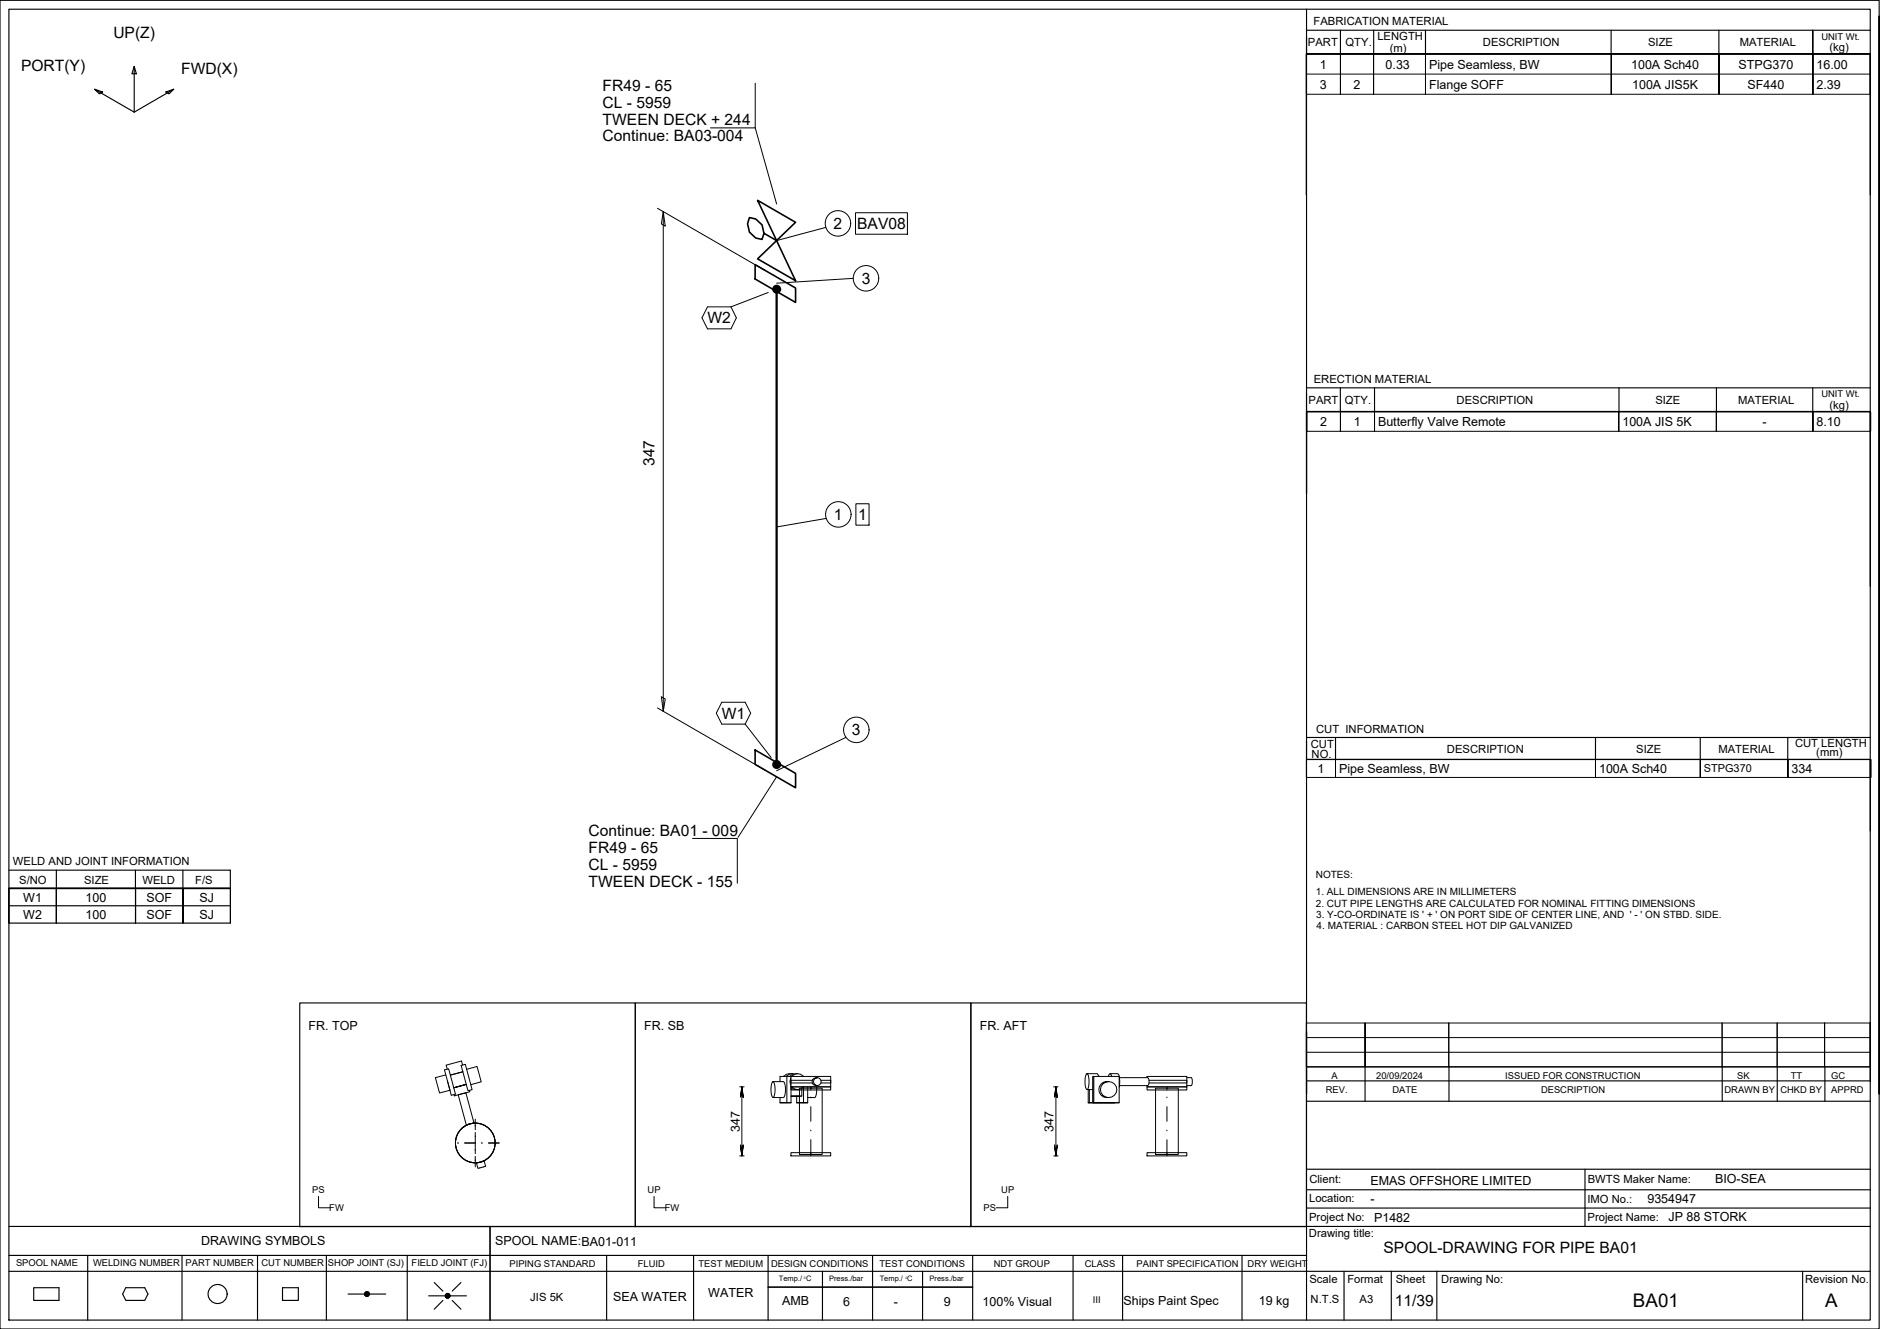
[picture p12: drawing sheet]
<svg xmlns="http://www.w3.org/2000/svg" width="420mm" height="297mm" viewBox="0 0 420 297" stroke-linecap="round" stroke-linejoin="round" font-family="sans-serif">
<g fill="none" stroke="#000" stroke-width=".22">
<path d="M168.8 18.6v10h-10M292 12.1h126v9h-126zM292 16.6h126M292 12.1v9M299.6 12.1v9v-9M307 12.1v9v-9M318.6 12.1v9v-9M360.1 12.1v9v-9M384.2 12.1v9v-9M405.2 12.1v9v-9M418 12.1v9M168.8 28.6l4.8 17"/>
<path d="M146.9 46.6l24.1 13.8M148.2 47.3l.5 3.3-.9-.6zM148.2 47.3v111.7M184.6 50.8l-11 3M191.2 47.5h11.6v4.9h-11.6zM158.1 68.6h5.3l1.2 2.4-1.2 2.5h-5.3l-1.2-2.5zM171.7 65.4l-8.3 3.2M190.7 62.2l-17.1 1.1M292 92.1h126.1v4.3h-126.1zM292.1 92.1v4.3M299.6 92.1v4.3v-4.3M307.2 92.1v4.3v-4.3"/>
<path d="M361.8 92.1v4.3v-4.3M383.6 92.1v4.3v-4.3M405.2 92.1v4.3v-4.3M418 92.1v4.3M184.6 115.9l-11 1.9M191.3 112.6h2.9v4.8h-2.9zM146.9 158.2l24.1 13.9M147.8 155.7l.9 .5-.5 2.8zM161.3 157h5.2l1.3 2.4-1.3 2.4h-5.2l-1.2-2.4zM166.5 161.8l5.8 7.5M173.6 173.6l-8.6 13.5M189.1 164.8l-15.5 7.5"/>
<path d="M292 169.8v4h126.2v-4h-126.2v4M298.5 169.8v4v-4M356.6 169.8v4v-4M380 169.8v4v-4M399.6 169.8v4v-4M418 169.8v4M154.8 187.4h10v10M99.3 239.1l1-.2 1.5 5.6-.9 .3zM103.1 238.1l.9-.2 1.5 5.7-.9 .2zM103.4 238l-.3-.9-3.4 1 .2 .9M103.4 239.6l-2.8 .7M104.3 239l2.3-.6 .9 3.4-2.3 .6"/>
<path d="M177 240l-.6 .1-.6 .5M177 240a1.9 1.9 0 0 0-1.9 .6M177 240l.4 .1M178.3 240a1.74 1.74 0 0 0-1.8 .6M242.9 240h2.3l.4 .6M248.1 240h1.7a3.8 3.8 0 0 1 .3 3M292 228.6h126v9.8h-126zM292 228.6v9.8M292 235.2h126M292 231.9h126M305.1 228.6v9.8v-9.8M323.8 228.6v9.8"/>
<path d="M384.9 228.6v9.8M397.2 228.6v9.8M407.8 228.6v9.8v-9.8M418 228.6v9.8M99.6 240.2l-2.3 .7 .9 3.4 2.4-.6M101.4 243.1l2.8-.7-2.8 .7M102.3 255.5h.1M102.4 244.7l1.7-.5 1.8 6.8-1.7 .5zM103.8 255.5h2.4M104.2 242.4l-2.8 .7M104.9 243.7l.1 .3-3.5 .9v-.3M106.2 250.1v2.4"/>
<path d="M106.2 253.1v4.7M106.2 258.4v2.4M106.2 251l-1.7 .4-1.4 .9M106.5 259.9l1.7-.5 .3 1.3-1.7 .4zM107.6 255.5h.2M109.2 255.5h2.3M165.3 258.3h1M165.3 242.9h1M165.8 242.9l.3 2.4-.3-2.4-.3 2.4 .3-2.4v15.4l.3-2.4-.3 2.4-.3-2.4 .3 2.4M172.6 241.9l.2-.1a3.6 3.6 0 0 1 0 3.5 3.7 3.7 0 0 1-.2-3.4zM172.8 241.8h2.3a3.6 3.6 0 0 1 0 3.5h-2.3M174.3 241.8v-1.2h1.6v5.9h.9"/>
<path d="M174.3 245.3v1.2M175.9 246.5h-1.6h2.5M175.9 240.6h.9M176.8 240.6h8.9v2.3h-8.9zM176.8 240.9a1.72 1.72 0 0 0 0 1.7M176.8 242.9h8.9v.7h-8.9zM176.8 257.6h8.9v.7h-8.9zM176.8 243.1l.3 .3 1.2 .1M176.8 242.9v3.6M177 242.9l.6 .5 .7 .1M177 240.6a1.64 1.64 0 0 1 2.5 0M178.1 246.5h2.4z"/>
<path d="M178.1 245v1.5M178.7 243.2h5v14.8h-5zM179.2 243.2v1.8h-2.4h2.4M179.5 242.9l-.6 .5-.6 .1M179.6 242.9v3.6M180.5 242.9v3.6M181.2 243.2h.1M181.2 242.9v.7M181.2 245.2v.1M181.2 247.3v3.3M181.2 252.6v.2M181.2 254.7v3.6"/>
<path d="M181.5 241.5h-4.7v.5h4.7M182.5 242.9v.6a2.24 2.24 0 0 1-.4 1.8h-1.6M182.7 240.9a.87 .87 0 0 1 .8 1.1 .87 .87 0 0 1-1.3 .4 .87 .87 0 0 1 0-1.4l.5-.1-.8 .1a.88 .88 0 0 0 0 1.5l.8 .1M183.5 241.5h2.2v.5h-2.2M235.5 258.3h1M235.5 242.9h1M235.7 255.9l.3 2.4 .3-2.4-.3 2.4zM236 242.9l.3 2.4-.3-2.4-.3 2.4 .3-2.4v15.4M242.8 240.1l.1-.1a3.6 3.6 0 0 1 0 3.5 3.7 3.7 0 0 1-.1-3.4zM242.9 243.5h1.3M243.2 246.5h5.9zM243.2 243.5v3"/>
<path d="M243.5 243.5v3M244.2 240.6h.3v5.9h-.3zM244.2 246.5h5.9M244.5 240.6h5.6v5.9h-5.6M247.7 240.6l.4-.6 .3 .6M247.8 241.8a1.82 1.82 0 0 0-2.2 1.7 1.82 1.82 0 0 0 2.2 1.8 1.8 1.8 0 0 1-1.6-2.5 1.8 1.8 0 0 1 2.9-.5 1.8 1.8 0 0 1-.6 2.9l-.7 .1M250.2 240.9h6.3a1.4 1.4 0 0 1 0 1.7h-6.3M256.3 257.6h8.9v.7h-8.9zM256.3 242.9h8.9v.7h-8.9zM256.3 240.9v-.3h8.9v2.3h-8.9v-.3M256.8 241.5h8.4v.5h-8.4M258.3 243.2h5v14.8h-5z"/>
<path d="M260.8 243.2h.1M260.8 242.9v.7M260.8 245.2v.1M260.8 247.3v3.3M260.8 252.6v.2M260.8 254.7v3.6M265.2 240.9h1.1l.2 .9-.2 .8h-1.1M71.2 267.4v2.5h2.6M146.2 267.4v2.5h2.6M225.2 267.4v2.5h-2.5"/>
<circle cx="187.3" cy="49.9" r="2.85"/>
<circle cx="193.5" cy="62.2" r="2.85"/>
<circle cx="187.4" cy="115" r="2.85"/>
<circle cx="191.4" cy="163.1" r="2.85"/>
<circle cx="106.2" cy="255.5" r="4.4"/>
</g>
<g fill="none" stroke="#000" stroke-width=".25">
<path d="M0 .1h420v296.9h-420zM2 2.1h416v292.9h-416zM21.1 19.9l1.8 .7-.7 .4zM21.1 19.9l8.9 5.2M30 14.8l.5 1.7h-1zM30 14.8v10.3M38.8 19.9l-8.8 5.2M292 2.1v292.9M292 6.8h126M299.6 6.8v5.3M307 6.8v5.3M318.6 6.8v5.3"/>
<path d="M360.1 6.8v5.3M384.2 6.8v5.3M405.1 6.8v5.3v-5.3M418 12.1h-126v31.5v-31.5h126v31.5M420 3.6v240.9v-240.9M37.1 20.6l1.7-.7-1 1.1zM292 92v18.3v-18.3h126zM292 86.7h126M299.6 86.7v5.3M307.2 86.7v5.3M361.8 86.7v5.3M383.6 86.7v5.3"/>
<path d="M405.1 86.7v5.2M418 92.1v38.9M292 169.7l126 .1v15.9M292 164.8h126M298.5 164.8v4.9M356.6 164.8v4.9M380 164.8v4.9M399.5 164.8v4.9M2 198.6h49.5v7.7h-49.5zM2 198.6v7.7M2 194.5h49.5v4.1h-49.5M12.6 198.6v7.7v-7.7"/>
<path d="M12.6 194.5v4.1M30.3 194.5v4.1M30.3 198.6v7.7v-7.7M40.9 194.5v4.1M40.9 198.6v7.7v-7.7M51.5 198.6h-49.5h49.5M51.5 198.6v7.7M2 202.4h49.5M67 224.2h75v50h-75zM142 224.2h75v50h-75zM217 224.2h75v50h-75zM292 230.6v13.9v-13.9"/>
<path d="M292 238.4h126M305.1 238.4v7.7M323.8 238.4v7.7M384.9 238.4v7.7M397.2 238.4v7.7M407.8 238.4v7.7M418 228.5v13.1M292 246.1h126M292 241.6h126M2 274.1h416M109.5 274.1v20.9M292 261.3h126"/>
<path d="M292 270h126M292 265.9h126M354.2 261.3v12.8M2 284.1h416M2 280.6h290M7.5 287.8h5.7v2.8h-5.7zM19.6 280.6v14.4M28.1 287.8h4.2l.8 1.4-.8 1.4h-4.2l-.7-1.4zM40.7 280.6v14.4M57.6 280.6v14.4M63.1 287.8h3.6v2.8h-3.6zM72.9 280.6v14.4"/>
<path d="M77.8 289.2h3.7M81.7 288.8l-.1 .2M81.9 288.7l-.4 .4M82 288.7l-.5 .6M82.1 288.7l-.6 .7M82.2 288.8l-.7 .6M82.3 288.8l-.7 .7M82.3 288.8l-.7 .8M82.4 288.9l-.7 .7M82.4 289l-.7 .7M82.5 289l-.7 .7M82.5 289.5l-.3 .2"/>
<path d="M82.5 289.1l-.6 .6M82.5 289.2l-.5 .5M82.5 289.3l-.4 .4M82.5 289.2h3.7M91 280.6v14.4M95.8 289.6h3.7M97 286.6l2 2M99 290.7l-2 1.9M99.9 289.1l-.3 .3M100 289.1l-.5 .5M100.1 289.1l-.6 .6M100.2 289.1l-.7 .7"/>
<path d="M100.2 289.2l-.6 .6M100.3 289.2l-.7 .7M100.4 289.2l-.7 .8M100.4 289.3l-.7 .7M100.5 289.4l-.7 .7M100.5 289.9l-.1 .1M100.5 289.5l-.6 .6M100.5 289.7l-.4 .4M100.6 289.6h3.6M100.6 289.6l-.6 .5M101.1 290.7l1.9 1.9M103 286.6l-1.9 2"/>
<path d="M135.6 280.6v14.4M155 280.6v14.4M171.7 287.7h45.7M171.7 280.6v14.4M183.8 284.1v10.9M195 280.6v14.4M206.2 284.1v10.9M217.4 280.6v14.4M239.8 280.6v14.4M250.9 280.7v14.3M277.6 280.6v14.4M300.4 284.1v10.9"/>
<path d="M310.9 284.1v10.9M321.1 284.1v10.9M402.9 284.1v10.9"/>
<circle cx="48.6" cy="289.2" r="2.13"/>
<circle cx="82" cy="289.2" r=".54"/>
<circle cx="100" cy="289.6" r=".54"/>
</g>
<path d="M168.8 59.1l9 5.3v3.2l-9-5.2zM169.3 44.8l8.5 17.9-8.5-4.8 8.5-8.2zM170.7 52.1l-.4 1.4-1.4-.3-1.4-1.3-.4-1.9 .4-1.4 1.4 .3 1.4 1.4 .4 1.8 2.9 1.7M168.8 167.6l9 5.3v3.2l-9-5.3z" fill="none" stroke="#000" stroke-width=".36"/>
<g fill="none" stroke="#000" stroke-width=".51">
<path d="M173.6 64.7v106.2"/>
<circle cx="173.6" cy="64.6" r=".75"/>
<circle cx="173.6" cy="64.6" r=".37"/>
<circle cx="173.6" cy="170.9" r=".75"/>
<circle cx="173.6" cy="170.9" r=".37"/>
</g>
<path d="M184.2 46.9v6.1M190.5 59.2v6.1M191 47.4v5.1M184.3 111.9v6.1M191.1 112.4v5.2M188.3 160.1v6.1" fill="none" stroke="#fff" stroke-width=".22"/>
<g fill="#fff" stroke="#fff" stroke-width=".22">
<path d="M190.5 65.3h6.1v-6.1zM190.5 59.2h6.1l-6.1 6.1z"/>
<path d="M194.4 160.1l-6.1 6.1h6.1zM188.3 160.1h6.1l-6.1 6.1z"/>
<path d="M190.3 46.9l-6.1 6.1h6.1zM184.2 46.9h6.1l-6.1 6.1z"/>
<path d="M190.4 111.9l-6.1 6.1h6.1zM184.3 111.9h6.1l-6.1 6.1z"/>
<path d="M194.4 112.4l-3.3 5.2h3.3zM191.1 112.4h3.3l-3.3 5.2z"/>
<path d="M191 52.5h12v-5.1zM191 47.4h12l-12 5.1z"/>
</g>
<g font-size="4.2">
<text x="365" y="292.1">BA01</text>
<text x="407.9" y="292.1">A</text>
</g>
<g font-size="3.5">
<text x="25.3" y="8.5">UP(Z)</text>
<text x="4.7" y="15.8">PORT(Y)</text>
<text x="40.5" y="16.6">FWD(X)</text>
<text x="134.7" y="20.3">FR49 - 65</text>
<text x="134.7" y="27.8">TWEEN DECK + 244</text>
<text x="134.7" y="24.1">CL - 5959</text>
<text x="134.7" y="31.6">Continue: BA03-004</text>
<text x="186.3" y="51.2">2</text>
<text x="191.6" y="51.2">BAV08</text>
<text x="192.6" y="63.5">3</text>
<text x="158.1" y="72.3">W2</text>
<text x="146.2" y="104.2" transform="rotate(-90 146.2 104.2)">347</text>
<text x="186.4" y="116.2">1</text>
<text x="191.8" y="116.2">1</text>
<text x="161.3" y="160.6">W1</text>
<text x="190.4" y="164.4">3</text>
<text x="131.6" y="190.7">FR49 - 65</text>
<text x="131.6" y="186.9">Continue: BA01 - 009</text>
<text x="131.6" y="194.4">CL - 5959</text>
<text x="131.6" y="198.1">TWEEN DECK - 155</text>
<text x="309.2" y="280.1">SPOOL-DRAWING FOR PIPE BA01</text>
<text x="311.7" y="291.8">11/39</text>
</g>
<g font-size="2.8">
<text x="295" y="15.3">1</text>
<text x="309.7" y="15.3">0.33</text>
<text x="319.4" y="15.3">Pipe Seamless, BW</text>
<text x="364.5" y="15.3">100A Sch40</text>
<text x="388.6" y="15.3">STPG370</text>
<text x="406" y="15.3">16.00</text>
<text x="295" y="19.8">3</text>
<text x="302.5" y="19.8">2</text>
<text x="319.4" y="19.8">Flange SOFF</text>
<text x="364.8" y="19.8">100A JIS5K</text>
<text x="390.6" y="19.8">SF440</text>
<text x="406" y="19.8">2.39</text>
<text x="295.1" y="95.2">2</text>
<text x="302.6" y="95.2">1</text>
<text x="308" y="95.2">Butterfly Valve Remote</text>
<text x="362.6" y="95.2">100A JIS 5K</text>
<text x="393.9" y="95.2">-</text>
<text x="406" y="95.2">8.10</text>
<text x="294.4" y="172.7">1</text>
<text x="299.3" y="172.7">Pipe Seamless, BW</text>
<text x="357.4" y="172.7">100A Sch40</text>
<text x="400.4" y="172.7">334</text>
<text x="5.2" y="201.5">W1</text>
<text x="19.1" y="201.5">100</text>
<text x="32.7" y="201.5">SOF</text>
<text x="44.6" y="201.5">SJ</text>
<text x="5.2" y="205.4">W2</text>
<text x="19.1" y="205.4">100</text>
<text x="32.7" y="205.4">SOF</text>
<text x="44.6" y="205.4">SJ</text>
<text x="69" y="230.2">FR. TOP</text>
<text x="144" y="230.2">FR. SB</text>
<text x="219" y="230.2">FR. AFT</text>
<text x="165.3" y="252.9" transform="rotate(-90 165.3 252.9)">347</text>
<text x="235.5" y="252.9" transform="rotate(-90 235.5 252.9)">347</text>
<text x="306.3" y="265">EMAS OFFSHORE LIMITED</text>
<text x="306.3" y="268.8">-</text>
<text x="368.2" y="268.9">9354947</text>
<text x="383.3" y="264.4">BIO-SEA</text>
<text x="307.1" y="273.1">P1482</text>
<text x="372.9" y="273">JP 88 STORK</text>
<text x="45" y="278.2">DRAWING SYMBOLS</text>
<text x="110.6" y="278.3">SPOOL NAME:BA01-011</text>
<text x="137" y="290.8">SEA WATER</text>
<text x="158.3" y="290">WATER</text>
<text x="174.8" y="291.7">AMB</text>
<text x="188.5" y="291.9">6</text>
<text x="199.7" y="291.9">-</text>
<text x="210.9" y="291.8">9</text>
<text x="219.6" y="291.9">100% Visual</text>
<text x="251.1" y="291.7">Ships Paint Spec</text>
<text x="281.3" y="291.7">19 kg</text>
</g>
<g font-size="2.5">
<text x="293.6" y="5.7">FABRICATION MATERIAL</text>
<text x="292.3" y="10.3">PART</text>
<text x="300.7" y="10.3">QTY.</text>
<text x="307.8" y="8.9">LENGTH</text>
<text x="310.6" y="11.5">(m)</text>
<text x="331.4" y="10.3">DESCRIPTION</text>
<text x="368.3" y="10.3">SIZE</text>
<text x="388.8" y="10.3">MATERIAL</text>
<text x="408.9" y="11.4">(kg)</text>
<text x="293.6" y="85.7">ERECTION MATERIAL</text>
<text x="292.4" y="90.2">PART</text>
<text x="300.6" y="90.2">QTY.</text>
<text x="325.5" y="90.2">DESCRIPTION</text>
<text x="370" y="90.2">SIZE</text>
<text x="388.4" y="90.2">MATERIAL</text>
<text x="408.9" y="91.3">(kg)</text>
<text x="292.9" y="167.2">CUT</text>
<text x="294.1" y="163.9">CUT INFORMATION</text>
<text x="401.2" y="167">CUT LENGTH</text>
<text x="293.1" y="169.4">NO.</text>
<text x="323.4" y="168.3">DESCRIPTION</text>
<text x="365.7" y="168.3">SIZE</text>
<text x="384" y="168.3">MATERIAL</text>
<text x="405.9" y="169">(mm)</text>
<text x="2.9" y="193.4">WELD AND JOINT INFORMATION</text>
<text x="4.3" y="197.5">S/NO</text>
<text x="18.8" y="197.5">SIZE</text>
<text x="31.9" y="197.5">WELD</text>
<text x="43.6" y="197.5">F/S</text>
<text x="292.6" y="268.6">Location:</text>
<text x="292.6" y="264.5">Client:</text>
<text x="354.8" y="268.9">IMO No.:</text>
<text x="354.9" y="264.3">BWTS Maker Name:</text>
<text x="292.6" y="272.8">Project No:</text>
<text x="354.8" y="272.8">Project Name:</text>
<text x="292.5" y="276.4">Drawing title:</text>
<text x="292.7" y="286.7">Scale</text>
<text x="301.1" y="286.7">Format</text>
<text x="311.9" y="286.7">Sheet</text>
<text x="322.1" y="286.7">Drawing No:</text>
<text x="403.4" y="286.7">Revision No.</text>
<text x="118.5" y="290.8">JIS 5K</text>
<text x="292.9" y="291.3">N.T.S</text>
<text x="303.9" y="291.3">A3</text>
</g>
<text font-size="2.4" x="380.8" y="172.6">STPG370</text>
<g font-size="2.2">
<text x="294.1" y="196.3">NOTES:</text>
<text x="294.1" y="200">1. ALL DIMENSIONS ARE IN MILLIMETERS</text>
<text x="294.1" y="202.7">2. CUT PIPE LENGTHS ARE CALCULATED FOR NOMINAL FITTING DIMENSIONS</text>
<text x="294.2" y="205.1">3. Y-CO-ORDINATE IS ' + ' ON PORT SIDE OF CENTER LINE, AND ' - ' ON STBD. SIDE.</text>
<text x="294.3" y="207.7">4. MATERIAL : CARBON STEEL HOT DIP GALVANIZED</text>
</g>
<g font-size="2.1">
<text x="407.1" y="8.9">UNIT Wt.</text>
<text x="407.1" y="88.8">UNIT Wt.</text>
<text x="296.3" y="244.4">REV.</text>
<text x="297.6" y="241.2">A</text>
<text x="307.6" y="241.2">20/09/2024</text>
<text x="311.2" y="244.4">DATE</text>
<text x="336.4" y="241.2">ISSUED FOR CONSTRUCTION</text>
<text x="344.4" y="244.4">DESCRIPTION</text>
<text x="385.4" y="244.4">DRAWN BY</text>
<text x="388.3" y="241.2">SK</text>
<text x="397.9" y="244.4">CHKD BY</text>
<text x="400.2" y="241.2">TT</text>
<text x="409.3" y="244.4">APPRD</text>
<text x="409.3" y="241.2">GC</text>
<text x="69.8" y="266.7">PS</text>
<text x="144.7" y="266.7">UP</text>
<text x="223.8" y="266.7">UP</text>
<text x="73.6" y="270.7">FW</text>
<text x="148.6" y="270.7">FW</text>
<text x="219.8" y="270.7">PS</text>
<text x="3.6" y="283">SPOOL NAME</text>
<text x="20.8" y="282.9">WELDING NUMBER</text>
<text x="41.5" y="282.9">PART NUMBER</text>
<text x="58.4" y="282.9">CUT NUMBER</text>
<text x="73.3" y="282.9">SHOP JOINT (SJ)</text>
<text x="92" y="283">FIELD JOINT (FJ)</text>
<text x="113.9" y="283.1">PIPING STANDARD</text>
<text x="142.6" y="283.1">FLUID</text>
<text x="156.1" y="283.1">TEST MEDIUM</text>
<text x="172.3" y="283.1">DESIGN CONDITIONS</text>
<text x="196.6" y="283.1">TEST CONDITIONS</text>
<text x="222.1" y="283.1">NDT GROUP</text>
<text x="242.4" y="283.1">CLASS</text>
<text x="254" y="283.1">PAINT SPECIFICATION</text>
<text x="278.8" y="283.1">DRY WEIGHT</text>
<text x="244.2" y="291.3">III</text>
</g>
<g font-size="1.7">
<text x="174.1" y="286.4">Temp./ C</text>
<text x="185.3" y="286.4">Press./bar</text>
<text x="196.6" y="286.4">Temp./ C</text>
<text x="207.8" y="286.4">Press./bar</text>
</g>
<g font-size=".7">
<text x="179.7" y="285.8">0</text>
<text x="202.4" y="285.8">0</text>
</g>
</svg>
